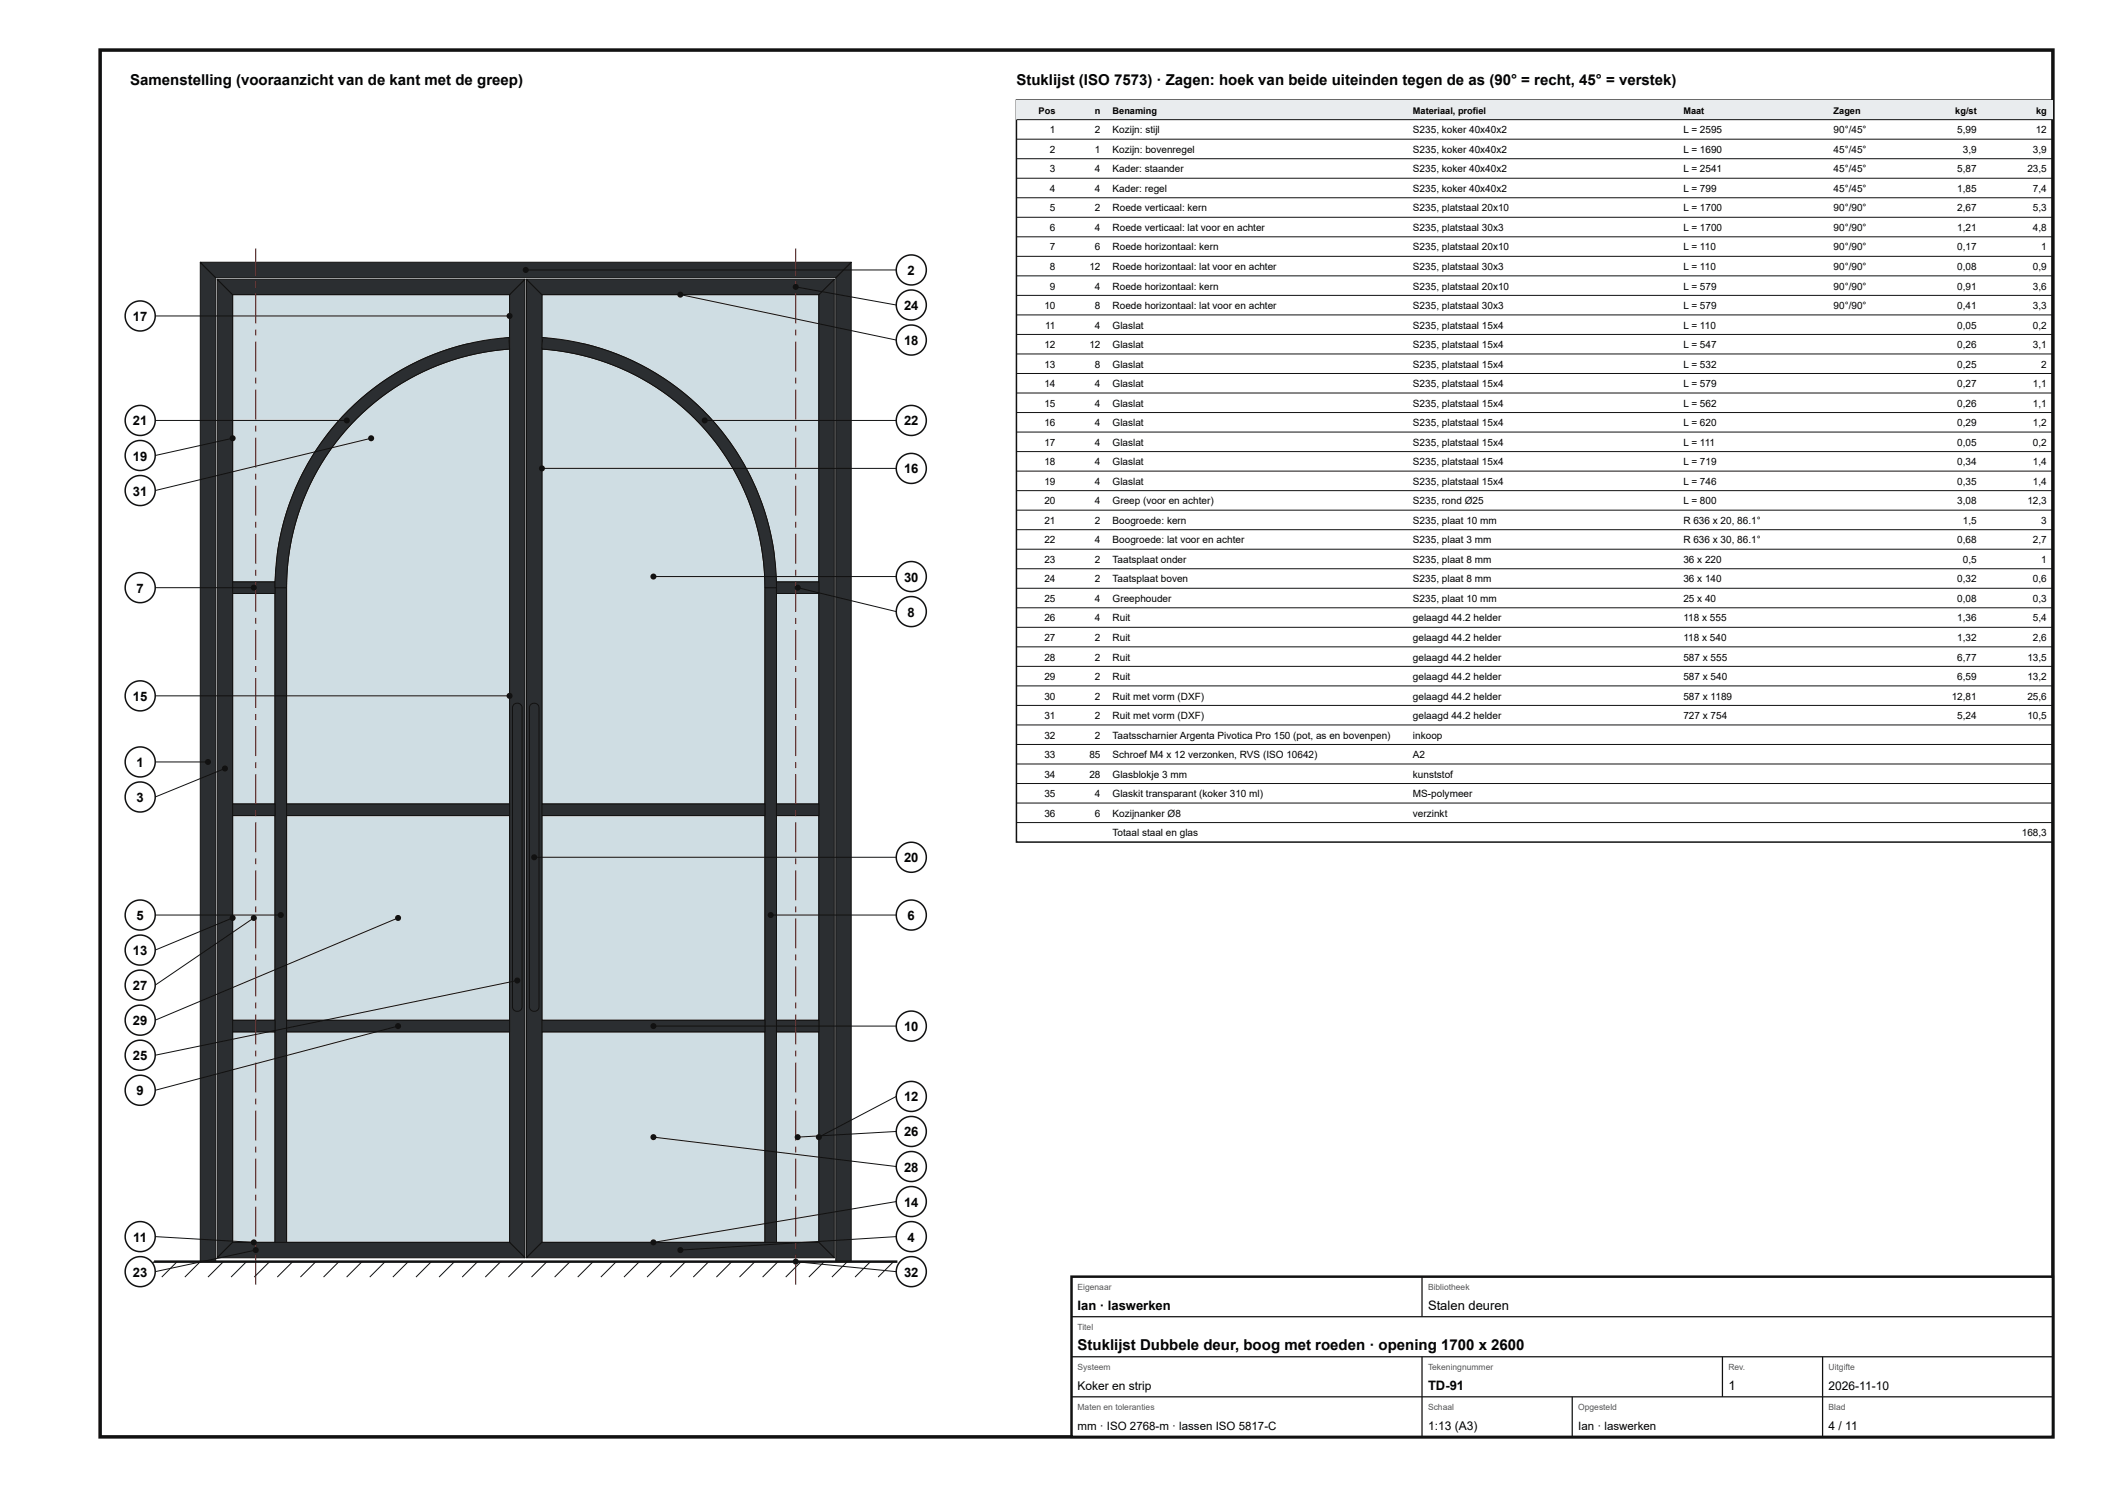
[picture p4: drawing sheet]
<svg xmlns="http://www.w3.org/2000/svg" width="420mm" height="297mm" viewBox="0 0 420 297" stroke-linecap="round" stroke-linejoin="round" font-family="sans-serif">
<path d="M20 10h390v277h-390z" fill="none" stroke="#111" stroke-width=".7" stroke-linecap="butt"/>
<path d="M46.5 206.1h8.4v42h-8.4z" fill="#cfdde3"/>
<path d="M46.5 206.1h8.4v42h-8.4z" fill="none" stroke="#111" stroke-width=".2"/>
<path d="M46.5 162.9h8.4v40.9h-8.4z" fill="#cfdde3"/>
<path d="M46.5 162.9h8.4v40.9h-8.4z" fill="none" stroke="#111" stroke-width=".2"/>
<path d="M46.5 118.5h8.4v42.1h-8.4z" fill="#cfdde3"/>
<path d="M46.5 118.5h8.4v42.1h-8.4z" fill="none" stroke="#111" stroke-width=".2"/>
<path d="M57.2 206.1h44.6v42h-44.6z" fill="#cfdde3"/>
<path d="M57.2 206.1h44.6v42h-44.6z" fill="none" stroke="#111" stroke-width=".2"/>
<path d="M57.2 162.9h44.6v40.9h-44.6z" fill="#cfdde3"/>
<path d="M57.2 162.9h44.6v40.9h-44.6z" fill="none" stroke="#111" stroke-width=".2"/>
<path d="M71.2 83.6a47.8 47.8 0 0 1 30.6-13.9v90.9h-44.6v-43.2a47.8 47.8 0 0 1 14-33.8z" fill="#cfdde3"/>
<path d="M71.2 83.6a47.8 47.8 0 0 1 30.6-13.9v90.9h-44.6v-43.2a47.8 47.8 0 0 1 14-33.8z" fill="none" stroke="#111" stroke-width=".2"/>
<path d="M46.5 58.9h55.3v8.5l-8.8 1.4-3.2 .9a50.1 50.1 0 0 0-26.9 20.6 49.9 49.9 0 0 0-7 17.3l-.5 2.7-.5 5.9h-8.4z" fill="#cfdde3"/>
<path d="M46.5 58.9h55.3v8.5l-8.8 1.4-3.2 .9a50.1 50.1 0 0 0-26.9 20.6 49.9 49.9 0 0 0-7 17.3l-.5 2.7-.5 5.9h-8.4z" fill="none" stroke="#111" stroke-width=".2"/>
<path d="M155.1 206.1h8.4v42h-8.4z" fill="#cfdde3"/>
<path d="M155.1 206.1h8.4v42h-8.4z" fill="none" stroke="#111" stroke-width=".2"/>
<path d="M155.1 162.9h8.4v40.9h-8.4z" fill="#cfdde3"/>
<path d="M155.1 162.9h8.4v40.9h-8.4z" fill="none" stroke="#111" stroke-width=".2"/>
<path d="M155.1 118.5h8.4v42.1h-8.4z" fill="#cfdde3"/>
<path d="M155.1 118.5h8.4v42.1h-8.4z" fill="none" stroke="#111" stroke-width=".2"/>
<path d="M108.2 206.1h44.6v42h-44.6z" fill="#cfdde3"/>
<path d="M108.2 206.1h44.6v42h-44.6z" fill="none" stroke="#111" stroke-width=".2"/>
<path d="M108.2 162.9h44.6v40.9h-44.6z" fill="#cfdde3"/>
<path d="M108.2 162.9h44.6v40.9h-44.6z" fill="none" stroke="#111" stroke-width=".2"/>
<path d="M108.2 69.7a47.8 47.8 0 0 1 44.6 47.7v43.2h-44.6z" fill="#cfdde3"/>
<path d="M108.2 69.7a47.8 47.8 0 0 1 44.6 47.7v43.2h-44.6z" fill="none" stroke="#111" stroke-width=".2"/>
<path d="M108.2 58.9h55.3v57.3h-8.4l-.7-6.8a50.1 50.1 0 0 0-22.5-34.3 49.8 49.8 0 0 0-14.9-6.3l-8.8-1.4z" fill="#cfdde3"/>
<path d="M108.2 58.9h55.3v57.3h-8.4l-.7-6.8a50.1 50.1 0 0 0-22.5-34.3 49.8 49.8 0 0 0-14.9-6.3l-8.8-1.4z" fill="none" stroke="#111" stroke-width=".2"/>
<path d="M40 52.4l3.1 3.1v196.5h-3.1z" fill="#2b2e31"/>
<path d="M40 52.4l3.1 3.1v196.5h-3.1z" fill="none" stroke="#111" stroke-width=".2"/>
<path d="M166.9 55.5l3.1-3.1v199.6h-3.1z" fill="#2b2e31"/>
<path d="M166.9 55.5l3.1-3.1v199.6h-3.1z" fill="none" stroke="#111" stroke-width=".2"/>
<path d="M40 52.4h130l-3.1 3.1h-123.8z" fill="#2b2e31"/>
<path d="M40 52.4h130l-3.1 3.1h-123.8z" fill="none" stroke="#111" stroke-width=".2"/>
<path d="M43.4 55.8l3.1 3.1v189.2l-3.1 3.1z" fill="#2b2e31"/>
<path d="M43.4 55.8l3.1 3.1v189.2l-3.1 3.1z" fill="none" stroke="#111" stroke-width=".2"/>
<path d="M101.8 58.9l3-3.1v195.4l-3-3.1z" fill="#2b2e31"/>
<path d="M101.8 58.9l3-3.1v195.4l-3-3.1z" fill="none" stroke="#111" stroke-width=".2"/>
<path d="M46.5 248.1h55.3l3 3.1h-61.4z" fill="#2b2e31"/>
<path d="M46.5 248.1h55.3l3 3.1h-61.4z" fill="none" stroke="#111" stroke-width=".2"/>
<path d="M43.4 55.8h61.4l-3 3.1h-55.3z" fill="#2b2e31"/>
<path d="M43.4 55.8h61.4l-3 3.1h-55.3z" fill="none" stroke="#111" stroke-width=".2"/>
<path d="M54.9 117.4h2.3v130.7h-2.3z" fill="#2b2e31"/>
<path d="M54.9 117.4h2.3v130.7h-2.3z" fill="none" stroke="#111" stroke-width=".2"/>
<path d="M46.5 116.2h8.4v2.3h-8.4z" fill="#2b2e31"/>
<path d="M46.5 116.2h8.4v2.3h-8.4z" fill="none" stroke="#111" stroke-width=".2"/>
<path d="M46.5 203.8h8.4v2.3h-8.4z" fill="#2b2e31"/>
<path d="M46.5 203.8h8.4v2.3h-8.4z" fill="none" stroke="#111" stroke-width=".2"/>
<path d="M46.5 160.6h8.4v2.3h-8.4z" fill="#2b2e31"/>
<path d="M46.5 160.6h8.4v2.3h-8.4z" fill="none" stroke="#111" stroke-width=".2"/>
<path d="M69.6 82a50.1 50.1 0 0 1 32-14.6l.2 2.3a47.8 47.8 0 0 0-44.6 47.7h-2.3a50.2 50.2 0 0 1 14.7-35.4z" fill="#2b2e31"/>
<path d="M69.6 82a50.1 50.1 0 0 1 32-14.6l.2 2.3a47.8 47.8 0 0 0-44.6 47.7h-2.3a50.2 50.2 0 0 1 14.7-35.4z" fill="none" stroke="#111" stroke-width=".2"/>
<path d="M57.2 203.8h44.6v2.3h-44.6z" fill="#2b2e31"/>
<path d="M57.2 203.8h44.6v2.3h-44.6z" fill="none" stroke="#111" stroke-width=".2"/>
<path d="M57.2 160.6h44.6v2.3h-44.6z" fill="#2b2e31"/>
<path d="M57.2 160.6h44.6v2.3h-44.6z" fill="none" stroke="#111" stroke-width=".2"/>
<path d="M105.1 55.8l3.1 3.1v189.2l-3.1 3.1z" fill="#2b2e31"/>
<path d="M105.1 55.8l3.1 3.1v189.2l-3.1 3.1z" fill="none" stroke="#111" stroke-width=".2"/>
<path d="M163.5 58.9l3.1-3.1v195.4l-3.1-3.1z" fill="#2b2e31"/>
<path d="M163.5 58.9l3.1-3.1v195.4l-3.1-3.1z" fill="none" stroke="#111" stroke-width=".2"/>
<path d="M108.2 248.1h55.3l3.1 3.1h-61.5z" fill="#2b2e31"/>
<path d="M108.2 248.1h55.3l3.1 3.1h-61.5z" fill="none" stroke="#111" stroke-width=".2"/>
<path d="M105.1 55.8h61.5l-3.1 3.1h-55.3z" fill="#2b2e31"/>
<path d="M105.1 55.8h61.5l-3.1 3.1h-55.3z" fill="none" stroke="#111" stroke-width=".2"/>
<path d="M152.8 117.4h2.3v130.7h-2.3z" fill="#2b2e31"/>
<path d="M152.8 117.4h2.3v130.7h-2.3z" fill="none" stroke="#111" stroke-width=".2"/>
<path d="M155.1 116.2h8.4v2.3h-8.4z" fill="#2b2e31"/>
<path d="M155.1 116.2h8.4v2.3h-8.4z" fill="none" stroke="#111" stroke-width=".2"/>
<path d="M155.1 203.8h8.4v2.3h-8.4z" fill="#2b2e31"/>
<path d="M155.1 203.8h8.4v2.3h-8.4z" fill="none" stroke="#111" stroke-width=".2"/>
<path d="M155.1 160.6h8.4v2.3h-8.4z" fill="#2b2e31"/>
<path d="M155.1 160.6h8.4v2.3h-8.4z" fill="none" stroke="#111" stroke-width=".2"/>
<path d="M108.4 67.4a50.1 50.1 0 0 1 46.7 50h-2.3a47.8 47.8 0 0 0-44.6-47.7z" fill="#2b2e31"/>
<path d="M108.4 67.4a50.1 50.1 0 0 1 46.7 50h-2.3a47.8 47.8 0 0 0-44.6-47.7z" fill="none" stroke="#111" stroke-width=".2"/>
<path d="M108.2 203.8h44.6v2.3h-44.6z" fill="#2b2e31"/>
<path d="M108.2 203.8h44.6v2.3h-44.6z" fill="none" stroke="#111" stroke-width=".2"/>
<path d="M108.2 160.6h44.6v2.3h-44.6z" fill="#2b2e31"/>
<path d="M108.2 160.6h44.6v2.3h-44.6z" fill="none" stroke="#111" stroke-width=".2"/>
<path d="M51 250.6h.2v6h-.2zM51 248.2h.2v1.2h-.2zM51 241h.2v6h-.2zM51 238.6h.2v1.2h-.2zM51 231.4h.2v6h-.2zM51 229h.2v1.2h-.2zM51 221.8h.2v6h-.2zM51 219.4h.2v1.2h-.2zM51 212.2h.2v6h-.2zM51 209.8h.2v1.2h-.2zM51 202.6h.2v6h-.2zM51 200.2h.2v1.2h-.2zM51 193h.2v6h-.2zM51 190.6h.2v1.2h-.2zM51 183.4h.2v6h-.2zM51 181h.2v1.2h-.2zM51 173.8h.2v6h-.2zM51 171.4h.2v1.2h-.2zM51 164.2h.2v6h-.2zM51 161.8h.2v1.2h-.2zM51 154.6h.2v6h-.2zM51 152.2h.2v1.2h-.2zM51 145h.2v6h-.2zM51 142.6h.2v1.2h-.2zM51 135.4h.2v6h-.2zM51 133h.2v1.2h-.2zM51 125.8h.2v6h-.2zM51 123.4h.2v1.2h-.2zM51 116.2h.2v6h-.2zM51 113.8h.2v1.2h-.2zM51 106.6h.2v6h-.2zM51 104.2h.2v1.2h-.2zM51 97h.2v6h-.2zM51 94.6h.2v1.2h-.2zM51 87.4h.2v6h-.2zM51 85h.2v1.2h-.2zM51 77.8h.2v6h-.2zM51 75.4h.2v1.2h-.2zM51 68.2h.2v6h-.2zM51 65.8h.2v1.2h-.2zM51 58.6h.2v6h-.2zM51 56.2h.2v1.2h-.2zM51 49.6h.2v5.4h-.2z" fill="#b00"/>
<path d="M102.6 140.7a.97 .97 0 0 1 1.1-.2 .97 .97 0 0 1 .6 .9v59.7a.96 .96 0 0 1-1 .9 .96 .96 0 0 1-1-.9v-59.7z" fill="#2b2e31"/>
<path d="M102.6 140.7a.97 .97 0 0 1 1.1-.2 .97 .97 0 0 1 .6 .9v59.7a.96 .96 0 0 1-1 .9 .96 .96 0 0 1-1-.9v-59.7z" fill="none" stroke="#111" stroke-width=".2"/>
<path d="M158.8 250.6h.2v6h-.2zM158.8 248.2h.2v1.2h-.2zM158.8 241h.2v6h-.2zM158.8 238.6h.2v1.2h-.2zM158.8 231.4h.2v6h-.2zM158.8 229h.2v1.2h-.2zM158.8 221.8h.2v6h-.2zM158.8 219.4h.2v1.2h-.2zM158.8 212.2h.2v6h-.2zM158.8 209.8h.2v1.2h-.2zM158.8 202.6h.2v6h-.2zM158.8 200.2h.2v1.2h-.2zM158.8 193h.2v6h-.2zM158.8 190.6h.2v1.2h-.2zM158.8 183.4h.2v6h-.2zM158.8 181h.2v1.2h-.2zM158.8 173.8h.2v6h-.2zM158.8 171.4h.2v1.2h-.2zM158.8 164.2h.2v6h-.2zM158.8 161.8h.2v1.2h-.2zM158.8 154.6h.2v6h-.2zM158.8 152.2h.2v1.2h-.2zM158.8 145h.2v6h-.2zM158.8 142.6h.2v1.2h-.2zM158.8 135.4h.2v6h-.2zM158.8 133h.2v1.2h-.2zM158.8 125.8h.2v6h-.2zM158.8 123.4h.2v1.2h-.2zM158.8 116.2h.2v6h-.2zM158.8 113.8h.2v1.2h-.2zM158.8 106.6h.2v6h-.2zM158.8 104.2h.2v1.2h-.2zM158.8 97h.2v6h-.2zM158.8 94.6h.2v1.2h-.2zM158.8 87.4h.2v6h-.2zM158.8 85h.2v1.2h-.2zM158.8 77.8h.2v6h-.2zM158.8 75.4h.2v1.2h-.2zM158.8 68.2h.2v6h-.2zM158.8 65.8h.2v1.2h-.2zM158.8 58.6h.2v6h-.2zM158.8 56.2h.2v1.2h-.2zM158.8 49.6h.2v5.4h-.2z" fill="#b00"/>
<path d="M106 140.7a.97 .97 0 0 1 1-.2 .97 .97 0 0 1 .6 .9v59.7a.96 .96 0 0 1-.9 .9 .96 .96 0 0 1-1-.9v-59.7z" fill="#2b2e31"/>
<g fill="none" stroke="#111" stroke-width=".2">
<path d="M106 140.7a.97 .97 0 0 1 1-.2 .97 .97 0 0 1 .6 .9v59.7a.96 .96 0 0 1-.9 .9 .96 .96 0 0 1-1-.9v-59.7zM30.8 252l-3.1 3.1M35.4 252l-3.1 3.1M40 252l-3.1 3.1M44.6 252l-3.1 3.1M49.2 252l-3.1 3.1M53.8 252l-3 3.1M58.5 252l-3.1 3.1M63.1 252l-3.1 3.1M67.7 252l-3.1 3.1M72.3 252l-3.1 3.1M76.9 252l-3.1 3.1"/>
<path d="M81.5 252l-3 3.1M86.1 252l-3 3.1M90.8 252l-3.1 3.1M95.4 252l-3.1 3.1M100 252l-3.1 3.1M104.6 252l-3.1 3.1M109.2 252l-3.1 3.1M113.8 252l-3 3.1M118.5 252l-3.1 3.1M123.1 252l-3.1 3.1M127.7 252l-3.1 3.1M132.3 252l-3.1 3.1"/>
<path d="M136.9 252l-3.1 3.1M141.5 252l-3 3.1M146.1 252l-3 3.1M150.8 252l-3.1 3.1M155.4 252l-3.1 3.1M160 252l-3.1 3.1M164.6 252l-3.1 3.1M169.2 252l-3.1 3.1M173.8 252l-3 3.1M178.5 252l-3.1 3.1"/>
</g>
<path d="M30.8 252h148.4" fill="none" stroke="#111" stroke-width=".5"/>
<circle cx="101.8" cy="63.1" r=".6" fill="#111"/>
<path d="M31 63.1h70.8" fill="none" stroke="#111" stroke-width=".2"/>
<circle cx="28" cy="63.1" r="3" fill="#fff"/>
<circle cx="28" cy="63.1" r="3" fill="none" stroke="#111" stroke-width=".3"/>
<circle cx="69.3" cy="84" r=".6" fill="#111"/>
<path d="M31 84h38.3" fill="none" stroke="#111" stroke-width=".2"/>
<circle cx="28" cy="84" r="3" fill="#fff"/>
<circle cx="28" cy="84" r="3" fill="none" stroke="#111" stroke-width=".3"/>
<circle cx="46.5" cy="87.5" r=".6" fill="#111"/>
<path d="M46.5 87.5l-15.5 3.5" fill="none" stroke="#111" stroke-width=".2"/>
<circle cx="28" cy="91" r="3" fill="#fff"/>
<circle cx="28" cy="91" r="3" fill="none" stroke="#111" stroke-width=".3"/>
<circle cx="74.1" cy="87.5" r=".6" fill="#111"/>
<path d="M74.1 87.5l-43.1 10.5" fill="none" stroke="#111" stroke-width=".2"/>
<circle cx="28" cy="98" r="3" fill="#fff"/>
<circle cx="28" cy="98" r="3" fill="none" stroke="#111" stroke-width=".3"/>
<circle cx="50.7" cy="117.4" r=".6" fill="#111"/>
<path d="M31 117.4h19.7" fill="none" stroke="#111" stroke-width=".2"/>
<circle cx="28" cy="117.4" r="3" fill="#fff"/>
<circle cx="28" cy="117.4" r="3" fill="none" stroke="#111" stroke-width=".3"/>
<circle cx="101.8" cy="139" r=".6" fill="#111"/>
<path d="M31 139h70.8" fill="none" stroke="#111" stroke-width=".2"/>
<circle cx="28" cy="139" r="3" fill="#fff"/>
<circle cx="28" cy="139" r="3" fill="none" stroke="#111" stroke-width=".3"/>
<circle cx="41.5" cy="152.2" r=".6" fill="#111"/>
<path d="M31 152.2h10.5" fill="none" stroke="#111" stroke-width=".2"/>
<circle cx="28" cy="152.2" r="3" fill="#fff"/>
<circle cx="28" cy="152.2" r="3" fill="none" stroke="#111" stroke-width=".3"/>
<circle cx="44.9" cy="153.5" r=".6" fill="#111"/>
<path d="M44.9 153.5l-13.9 5.7" fill="none" stroke="#111" stroke-width=".2"/>
<circle cx="28" cy="159.2" r="3" fill="#fff"/>
<circle cx="28" cy="159.2" r="3" fill="none" stroke="#111" stroke-width=".3"/>
<circle cx="56.1" cy="182.8" r=".6" fill="#111"/>
<path d="M31 182.8h25.1" fill="none" stroke="#111" stroke-width=".2"/>
<circle cx="28" cy="182.8" r="3" fill="#fff"/>
<circle cx="28" cy="182.8" r="3" fill="none" stroke="#111" stroke-width=".3"/>
<circle cx="46.5" cy="183.3" r=".6" fill="#111"/>
<path d="M46.5 183.3l-15.5 6.5" fill="none" stroke="#111" stroke-width=".2"/>
<circle cx="28" cy="189.8" r="3" fill="#fff"/>
<circle cx="28" cy="189.8" r="3" fill="none" stroke="#111" stroke-width=".3"/>
<circle cx="50.7" cy="183.3" r=".6" fill="#111"/>
<path d="M50.7 183.3l-19.7 13.5" fill="none" stroke="#111" stroke-width=".2"/>
<circle cx="28" cy="196.8" r="3" fill="#fff"/>
<circle cx="28" cy="196.8" r="3" fill="none" stroke="#111" stroke-width=".3"/>
<circle cx="79.5" cy="183.3" r=".6" fill="#111"/>
<path d="M79.5 183.3l-48.5 20.5" fill="none" stroke="#111" stroke-width=".2"/>
<circle cx="28" cy="203.8" r="3" fill="#fff"/>
<circle cx="28" cy="203.8" r="3" fill="none" stroke="#111" stroke-width=".3"/>
<circle cx="103.3" cy="195.8" r=".6" fill="#111"/>
<path d="M103.3 195.8l-72.3 15" fill="none" stroke="#111" stroke-width=".2"/>
<circle cx="28" cy="210.8" r="3" fill="#fff"/>
<circle cx="28" cy="210.8" r="3" fill="none" stroke="#111" stroke-width=".3"/>
<circle cx="79.5" cy="204.9" r=".6" fill="#111"/>
<path d="M79.5 204.9l-48.5 12.9" fill="none" stroke="#111" stroke-width=".2"/>
<circle cx="28" cy="217.8" r="3" fill="#fff"/>
<circle cx="28" cy="217.8" r="3" fill="none" stroke="#111" stroke-width=".3"/>
<circle cx="50.7" cy="248.1" r=".6" fill="#111"/>
<path d="M31 247l19.7 1.2" fill="none" stroke="#111" stroke-width=".2"/>
<circle cx="28" cy="247" r="3" fill="#fff"/>
<circle cx="28" cy="247" r="3" fill="none" stroke="#111" stroke-width=".3"/>
<circle cx="51.1" cy="249.7" r=".6" fill="#111"/>
<path d="M51.1 249.7l-20.1 4.3" fill="none" stroke="#111" stroke-width=".2"/>
<circle cx="28" cy="254" r="3" fill="#fff"/>
<circle cx="28" cy="254" r="3" fill="none" stroke="#111" stroke-width=".3"/>
<circle cx="105" cy="53.9" r=".6" fill="#111"/>
<path d="M105 53.9h74" fill="none" stroke="#111" stroke-width=".2"/>
<circle cx="182" cy="53.9" r="3" fill="#fff"/>
<circle cx="182" cy="53.9" r="3" fill="none" stroke="#111" stroke-width=".3"/>
<circle cx="158.9" cy="57.3" r=".6" fill="#111"/>
<path d="M158.9 57.3l20.1 3.6" fill="none" stroke="#111" stroke-width=".2"/>
<circle cx="182" cy="60.9" r="3" fill="#fff"/>
<circle cx="182" cy="60.9" r="3" fill="none" stroke="#111" stroke-width=".3"/>
<circle cx="135.9" cy="58.9" r=".6" fill="#111"/>
<path d="M135.9 58.8l43.1 9.1" fill="none" stroke="#111" stroke-width=".2"/>
<circle cx="182" cy="67.9" r="3" fill="#fff"/>
<circle cx="182" cy="67.9" r="3" fill="none" stroke="#111" stroke-width=".3"/>
<circle cx="140.7" cy="84" r=".6" fill="#111"/>
<path d="M140.7 84h38.3" fill="none" stroke="#111" stroke-width=".2"/>
<circle cx="182" cy="84" r="3" fill="#fff"/>
<circle cx="182" cy="84" r="3" fill="none" stroke="#111" stroke-width=".3"/>
<circle cx="108.2" cy="93.6" r=".6" fill="#111"/>
<path d="M108.2 93.6h70.8" fill="none" stroke="#111" stroke-width=".2"/>
<circle cx="182" cy="93.6" r="3" fill="#fff"/>
<circle cx="182" cy="93.6" r="3" fill="none" stroke="#111" stroke-width=".3"/>
<circle cx="130.5" cy="115.2" r=".6" fill="#111"/>
<path d="M130.5 115.2h48.5" fill="none" stroke="#111" stroke-width=".2"/>
<circle cx="182" cy="115.2" r="3" fill="#fff"/>
<circle cx="182" cy="115.2" r="3" fill="none" stroke="#111" stroke-width=".3"/>
<circle cx="159.3" cy="117.4" r=".6" fill="#111"/>
<path d="M159.3 117.4l19.7 4.8" fill="none" stroke="#111" stroke-width=".2"/>
<circle cx="182" cy="122.2" r="3" fill="#fff"/>
<circle cx="182" cy="122.2" r="3" fill="none" stroke="#111" stroke-width=".3"/>
<circle cx="106.7" cy="171.2" r=".6" fill="#111"/>
<path d="M106.7 171.2h72.3" fill="none" stroke="#111" stroke-width=".2"/>
<circle cx="182" cy="171.2" r="3" fill="#fff"/>
<circle cx="182" cy="171.2" r="3" fill="none" stroke="#111" stroke-width=".3"/>
<circle cx="153.9" cy="182.8" r=".6" fill="#111"/>
<path d="M153.9 182.8h25.1" fill="none" stroke="#111" stroke-width=".2"/>
<circle cx="182" cy="182.8" r="3" fill="#fff"/>
<circle cx="182" cy="182.8" r="3" fill="none" stroke="#111" stroke-width=".3"/>
<circle cx="130.5" cy="204.9" r=".6" fill="#111"/>
<path d="M130.5 204.9h48.5" fill="none" stroke="#111" stroke-width=".2"/>
<circle cx="182" cy="204.9" r="3" fill="#fff"/>
<circle cx="182" cy="204.9" r="3" fill="none" stroke="#111" stroke-width=".3"/>
<circle cx="163.5" cy="227.1" r=".6" fill="#111"/>
<path d="M179 219l-15.5 8.1" fill="none" stroke="#111" stroke-width=".2"/>
<circle cx="182" cy="219" r="3" fill="#fff"/>
<circle cx="182" cy="219" r="3" fill="none" stroke="#111" stroke-width=".3"/>
<circle cx="159.3" cy="227.1" r=".6" fill="#111"/>
<path d="M179 226l-19.7 1.1" fill="none" stroke="#111" stroke-width=".2"/>
<circle cx="182" cy="226" r="3" fill="#fff"/>
<circle cx="182" cy="226" r="3" fill="none" stroke="#111" stroke-width=".3"/>
<circle cx="130.5" cy="227.1" r=".6" fill="#111"/>
<path d="M130.5 227.1l48.5 5.9" fill="none" stroke="#111" stroke-width=".2"/>
<circle cx="182" cy="233" r="3" fill="#fff"/>
<circle cx="182" cy="233" r="3" fill="none" stroke="#111" stroke-width=".3"/>
<circle cx="130.5" cy="248.1" r=".6" fill="#111"/>
<path d="M179 240l-48.5 8.2" fill="none" stroke="#111" stroke-width=".2"/>
<circle cx="182" cy="240" r="3" fill="#fff"/>
<circle cx="182" cy="240" r="3" fill="none" stroke="#111" stroke-width=".3"/>
<circle cx="135.9" cy="249.7" r=".6" fill="#111"/>
<path d="M179 247l-43.1 2.7" fill="none" stroke="#111" stroke-width=".2"/>
<circle cx="182" cy="247" r="3" fill="#fff"/>
<circle cx="182" cy="247" r="3" fill="none" stroke="#111" stroke-width=".3"/>
<circle cx="158.9" cy="252" r=".6" fill="#111"/>
<path d="M158.9 252l20.1 2" fill="none" stroke="#111" stroke-width=".2"/>
<circle cx="182" cy="254" r="3" fill="#fff"/>
<g fill="none" stroke="#111" stroke-width=".3">
<path d="M203 20h207v148.2h-207z"/>
<circle cx="182" cy="254" r="3"/>
</g>
<path d="M203 20h207v3.9h-207z" fill="#e9ecee"/>
<g fill="none" stroke="#111" stroke-width=".2">
<path d="M203 23.9h207M203 27.8h207M203 31.7h207M203 35.6h207M203 39.5h207M203 43.4h207M203 47.3h207M203 51.2h207M203 55.1h207M203 59h207M203 62.9h207M203 66.8h207"/>
<path d="M203 70.7h207M203 74.6h207M203 78.5h207M203 82.4h207M203 86.3h207M203 90.2h207M203 94.1h207M203 98h207M203 101.9h207M203 105.8h207M203 109.7h207M203 113.6h207"/>
<path d="M203 117.5h207M203 121.4h207M203 125.3h207M203 129.2h207M203 133.1h207M203 137h207M203 140.9h207M203 144.8h207M203 148.7h207M203 152.6h207M203 156.5h207M203 160.4h207"/>
<path d="M203 164.3h207"/>
</g>
<path d="M214 255h196v32h-196z" fill="#fff"/>
<path d="M214 255h196v32h-196z" fill="none" stroke="#111" stroke-width=".5"/>
<path d="M284 255v8M214 263h196M214 271h196M214 279h196M284 271v16M314 279v8M344 271v8M364 271v16" fill="none" stroke="#111" stroke-width=".25"/>
<g font-size="3">
<text x="26" y="17">Samenstelling (vooraanzicht van de kant met de greep)</text>
<text x="203" y="17">Stuklijst (ISO 7573) · Zagen: hoek van beide uiteinden tegen de as (90° = recht, 45° = verstek)</text>
<text x="215.2" y="269.6">Stuklijst Dubbele deur, boog met roeden · opening 1700 x 2600</text>
</g>
<g font-size="2.6">
<text x="181.3" y="54.9">2</text>
<text x="26.5" y="64.1">17</text>
<text x="180.5" y="61.9">24</text>
<text x="180.5" y="68.9">18</text>
<text x="26.5" y="85">21</text>
<text x="180.5" y="85">22</text>
<text x="26.5" y="92">19</text>
<text x="180.5" y="94.6">16</text>
<text x="26.5" y="99">31</text>
<text x="27.3" y="118.4">7</text>
<text x="180.5" y="116.2">30</text>
<text x="181.3" y="123.2">8</text>
<text x="26.5" y="140">15</text>
<text x="27.3" y="153.2">1</text>
<text x="27.3" y="160.2">3</text>
<text x="180.5" y="172.2">20</text>
<text x="27.3" y="183.8">5</text>
<text x="181.3" y="183.8">6</text>
<text x="26.5" y="190.8">13</text>
<text x="26.5" y="197.8">27</text>
<text x="26.5" y="204.8">29</text>
<text x="180.5" y="205.9">10</text>
<text x="26.5" y="211.8">25</text>
<text x="27.3" y="218.8">9</text>
<text x="180.5" y="220">12</text>
<text x="180.5" y="227">26</text>
<text x="180.5" y="234">28</text>
<text x="180.5" y="241">14</text>
<text x="26.6" y="248">11</text>
<text x="181.3" y="248">4</text>
<text x="26.5" y="255">23</text>
<text x="180.5" y="255">32</text>
<text x="215.2" y="261.6">Ian · laswerken</text>
<text x="285.2" y="261.6">Stalen deuren</text>
<text x="285.2" y="277.6">TD-91</text>
<text x="345.2" y="277.6">1</text>
</g>
<g font-size="2.4">
<text x="215.2" y="277.6">Koker en strip</text>
<text x="365.2" y="277.6">2026-11-10</text>
<text x="285.2" y="285.6">1:13 (A3)</text>
<text x="365.2" y="285.6">4 / 11</text>
</g>
<g font-size="2.3">
<text x="215.2" y="285.6">mm · ISO 2768-m · lassen ISO 5817-C</text>
<text x="315.2" y="285.6">Ian · laswerken</text>
</g>
<g font-size="2">
<text x="209.7" y="26.6">1</text>
<text x="218.7" y="26.6">2</text>
<text x="222.2" y="26.6">Kozijn: stijl</text>
<text x="282.2" y="26.6">S235, koker 40x40x2</text>
<text x="336.2" y="26.6">L = 2595</text>
<text x="366.2" y="26.6">90°/45°</text>
<text x="390.9" y="26.6">5,99</text>
<text x="406.6" y="26.6">12</text>
<text x="209.7" y="30.5">2</text>
<text x="209.7" y="34.4">3</text>
<text x="218.7" y="30.5">1</text>
<text x="218.7" y="34.4">4</text>
<text x="222.2" y="30.5">Kozijn: bovenregel</text>
<text x="222.2" y="34.4">Kader: staander</text>
<text x="282.2" y="30.5">S235, koker 40x40x2</text>
<text x="282.2" y="34.4">S235, koker 40x40x2</text>
<text x="336.2" y="30.5">L = 1690</text>
<text x="336.2" y="34.4">L = 2541</text>
<text x="366.2" y="30.5">45°/45°</text>
<text x="366.2" y="34.4">45°/45°</text>
<text x="390.9" y="34.4">5,87</text>
<text x="392" y="30.5">3,9</text>
<text x="404.9" y="34.4">23,5</text>
<text x="406" y="30.5">3,9</text>
<text x="209.7" y="38.3">4</text>
<text x="218.7" y="38.3">4</text>
<text x="222.2" y="38.3">Kader: regel</text>
<text x="282.2" y="38.3">S235, koker 40x40x2</text>
<text x="336.2" y="38.3">L = 799</text>
<text x="366.2" y="38.3">45°/45°</text>
<text x="390.9" y="38.3">1,85</text>
<text x="406" y="38.3">7,4</text>
<text x="209.7" y="42.2">5</text>
<text x="209.7" y="46.1">6</text>
<text x="218.7" y="42.2">2</text>
<text x="218.7" y="46.1">4</text>
<text x="222.2" y="42.2">Roede verticaal: kern</text>
<text x="222.2" y="46.1">Roede verticaal: lat voor en achter</text>
<text x="282.2" y="42.2">S235, platstaal 20x10</text>
<text x="282.2" y="46.1">S235, platstaal 30x3</text>
<text x="336.2" y="42.2">L = 1700</text>
<text x="336.2" y="46.1">L = 1700</text>
<text x="366.2" y="42.2">90°/90°</text>
<text x="366.2" y="46.1">90°/90°</text>
<text x="390.9" y="42.2">2,67</text>
<text x="390.9" y="46.1">1,21</text>
<text x="406" y="42.2">5,3</text>
<text x="406" y="46.1">4,8</text>
<text x="209.7" y="50">7</text>
<text x="209.7" y="53.9">8</text>
<text x="217.6" y="53.9">12</text>
<text x="218.7" y="50">6</text>
<text x="222.2" y="50">Roede horizontaal: kern</text>
<text x="222.2" y="53.9">Roede horizontaal: lat voor en achter</text>
<text x="282.2" y="50">S235, platstaal 20x10</text>
<text x="282.2" y="53.9">S235, platstaal 30x3</text>
<text x="336.2" y="50">L = 110</text>
<text x="336.2" y="53.9">L = 110</text>
<text x="366.2" y="50">90°/90°</text>
<text x="366.2" y="53.9">90°/90°</text>
<text x="390.9" y="50">0,17</text>
<text x="390.9" y="53.9">0,08</text>
<text x="406" y="53.9">0,9</text>
<text x="407.7" y="50">1</text>
<text x="209.7" y="57.8">9</text>
<text x="218.7" y="57.8">4</text>
<text x="222.2" y="57.8">Roede horizontaal: kern</text>
<text x="282.2" y="57.8">S235, platstaal 20x10</text>
<text x="336.2" y="57.8">L = 579</text>
<text x="366.2" y="57.8">90°/90°</text>
<text x="390.9" y="57.8">0,91</text>
<text x="406" y="57.8">3,6</text>
<text x="208.6" y="61.7">10</text>
<text x="208.7" y="65.6">11</text>
<text x="218.7" y="61.7">8</text>
<text x="218.7" y="65.6">4</text>
<text x="222.2" y="61.7">Roede horizontaal: lat voor en achter</text>
<text x="222.2" y="65.6">Glaslat</text>
<text x="282.2" y="61.7">S235, platstaal 30x3</text>
<text x="282.2" y="65.6">S235, platstaal 15x4</text>
<text x="336.2" y="61.7">L = 579</text>
<text x="336.2" y="65.6">L = 110</text>
<text x="366.2" y="61.7">90°/90°</text>
<text x="390.9" y="61.7">0,41</text>
<text x="390.9" y="65.6">0,05</text>
<text x="406" y="61.7">3,3</text>
<text x="406" y="65.6">0,2</text>
<text x="208.6" y="69.5">12</text>
<text x="217.6" y="69.5">12</text>
<text x="222.2" y="69.5">Glaslat</text>
<text x="282.2" y="69.5">S235, platstaal 15x4</text>
<text x="336.2" y="69.5">L = 547</text>
<text x="390.9" y="69.5">0,26</text>
<text x="406" y="69.5">3,1</text>
<text x="208.6" y="73.4">13</text>
<text x="208.6" y="77.3">14</text>
<text x="218.7" y="73.4">8</text>
<text x="218.7" y="77.3">4</text>
<text x="222.2" y="73.4">Glaslat</text>
<text x="222.2" y="77.3">Glaslat</text>
<text x="282.2" y="73.4">S235, platstaal 15x4</text>
<text x="282.2" y="77.3">S235, platstaal 15x4</text>
<text x="336.2" y="73.4">L = 532</text>
<text x="336.2" y="77.3">L = 579</text>
<text x="390.9" y="73.4">0,25</text>
<text x="390.9" y="77.3">0,27</text>
<text x="406" y="77.3">1,1</text>
<text x="407.7" y="73.4">2</text>
<text x="208.6" y="81.2">15</text>
<text x="218.7" y="81.2">4</text>
<text x="222.2" y="81.2">Glaslat</text>
<text x="282.2" y="81.2">S235, platstaal 15x4</text>
<text x="336.2" y="81.2">L = 562</text>
<text x="390.9" y="81.2">0,26</text>
<text x="406" y="81.2">1,1</text>
<text x="208.6" y="85.1">16</text>
<text x="208.6" y="89">17</text>
<text x="218.7" y="85.1">4</text>
<text x="218.7" y="89">4</text>
<text x="222.2" y="85.1">Glaslat</text>
<text x="222.2" y="89">Glaslat</text>
<text x="282.2" y="85.1">S235, platstaal 15x4</text>
<text x="282.2" y="89">S235, platstaal 15x4</text>
<text x="336.2" y="85.1">L = 620</text>
<text x="336.2" y="89">L = 111</text>
<text x="390.9" y="85.1">0,29</text>
<text x="390.9" y="89">0,05</text>
<text x="406" y="85.1">1,2</text>
<text x="406" y="89">0,2</text>
<text x="208.6" y="92.9">18</text>
<text x="218.7" y="92.9">4</text>
<text x="222.2" y="92.9">Glaslat</text>
<text x="282.2" y="92.9">S235, platstaal 15x4</text>
<text x="336.2" y="92.9">L = 719</text>
<text x="390.9" y="92.9">0,34</text>
<text x="406" y="92.9">1,4</text>
<text x="208.6" y="96.8">19</text>
<text x="208.6" y="100.7">20</text>
<text x="218.7" y="96.8">4</text>
<text x="218.7" y="100.7">4</text>
<text x="222.2" y="96.8">Glaslat</text>
<text x="222.2" y="100.7">Greep (voor en achter)</text>
<text x="282.2" y="96.8">S235, platstaal 15x4</text>
<text x="282.2" y="100.7">S235, rond Ø25</text>
<text x="336.2" y="96.8">L = 746</text>
<text x="336.2" y="100.7">L = 800</text>
<text x="390.9" y="96.8">0,35</text>
<text x="390.9" y="100.7">3,08</text>
<text x="404.9" y="100.7">12,3</text>
<text x="406" y="96.8">1,4</text>
<text x="208.6" y="104.6">21</text>
<text x="218.7" y="104.6">2</text>
<text x="222.2" y="104.6">Boogroede: kern</text>
<text x="282.2" y="104.6">S235, plaat 10 mm</text>
<text x="336.2" y="104.6">R 636 x 20, 86.1°</text>
<text x="392" y="104.6">1,5</text>
<text x="407.7" y="104.6">3</text>
<text x="208.6" y="108.5">22</text>
<text x="208.6" y="112.4">23</text>
<text x="218.7" y="108.5">4</text>
<text x="218.7" y="112.4">2</text>
<text x="222.2" y="108.5">Boogroede: lat voor en achter</text>
<text x="222.2" y="112.4">Taatsplaat onder</text>
<text x="282.2" y="108.5">S235, plaat 3 mm</text>
<text x="282.2" y="112.4">S235, plaat 8 mm</text>
<text x="336.2" y="108.5">R 636 x 30, 86.1°</text>
<text x="336.2" y="112.4">36 x 220</text>
<text x="390.9" y="108.5">0,68</text>
<text x="392" y="112.4">0,5</text>
<text x="406" y="108.5">2,7</text>
<text x="407.7" y="112.4">1</text>
<text x="208.6" y="116.3">24</text>
<text x="218.7" y="116.3">2</text>
<text x="222.2" y="116.3">Taatsplaat boven</text>
<text x="282.2" y="116.3">S235, plaat 8 mm</text>
<text x="336.2" y="116.3">36 x 140</text>
<text x="390.9" y="116.3">0,32</text>
<text x="406" y="116.3">0,6</text>
<text x="208.6" y="120.2">25</text>
<text x="208.6" y="124.1">26</text>
<text x="218.7" y="120.2">4</text>
<text x="218.7" y="124.1">4</text>
<text x="222.2" y="120.2">Greephouder</text>
<text x="222.2" y="124.1">Ruit</text>
<text x="282.2" y="120.2">S235, plaat 10 mm</text>
<text x="282.2" y="124.1">gelaagd 44.2 helder</text>
<text x="336.2" y="120.2">25 x 40</text>
<text x="336.2" y="124.1">118 x 555</text>
<text x="390.9" y="120.2">0,08</text>
<text x="390.9" y="124.1">1,36</text>
<text x="406" y="120.2">0,3</text>
<text x="406" y="124.1">5,4</text>
<text x="208.6" y="128">27</text>
<text x="208.6" y="131.9">28</text>
<text x="218.7" y="128">2</text>
<text x="218.7" y="131.9">2</text>
<text x="222.2" y="128">Ruit</text>
<text x="222.2" y="131.9">Ruit</text>
<text x="282.2" y="128">gelaagd 44.2 helder</text>
<text x="282.2" y="131.9">gelaagd 44.2 helder</text>
<text x="336.2" y="128">118 x 540</text>
<text x="336.2" y="131.9">587 x 555</text>
<text x="390.9" y="128">1,32</text>
<text x="390.9" y="131.9">6,77</text>
<text x="404.9" y="131.9">13,5</text>
<text x="406" y="128">2,6</text>
<text x="208.6" y="135.8">29</text>
<text x="218.7" y="135.8">2</text>
<text x="222.2" y="135.8">Ruit</text>
<text x="282.2" y="135.8">gelaagd 44.2 helder</text>
<text x="336.2" y="135.8">587 x 540</text>
<text x="390.9" y="135.8">6,59</text>
<text x="404.9" y="135.8">13,2</text>
<text x="208.6" y="139.7">30</text>
<text x="208.6" y="143.6">31</text>
<text x="218.7" y="139.7">2</text>
<text x="218.7" y="143.6">2</text>
<text x="222.2" y="139.7">Ruit met vorm (DXF)</text>
<text x="222.2" y="143.6">Ruit met vorm (DXF)</text>
<text x="282.2" y="139.7">gelaagd 44.2 helder</text>
<text x="282.2" y="143.6">gelaagd 44.2 helder</text>
<text x="336.2" y="139.7">587 x 1189</text>
<text x="336.2" y="143.6">727 x 754</text>
<text x="389.8" y="139.7">12,81</text>
<text x="390.9" y="143.6">5,24</text>
<text x="404.9" y="139.7">25,6</text>
<text x="404.9" y="143.6">10,5</text>
<text x="208.6" y="147.5">32</text>
<text x="218.7" y="147.5">2</text>
<text x="222.2" y="147.5">Taatsscharnier Argenta Pivotica Pro 150 (pot, as en bovenpen)</text>
<text x="282.2" y="147.5">inkoop</text>
<text x="208.6" y="151.4">33</text>
<text x="208.6" y="155.3">34</text>
<text x="217.6" y="151.4">85</text>
<text x="217.6" y="155.3">28</text>
<text x="222.2" y="151.4">Schroef M4 x 12 verzonken, RVS (ISO 10642)</text>
<text x="222.2" y="155.3">Glasblokje 3 mm</text>
<text x="282.2" y="151.4">A2</text>
<text x="282.2" y="155.3">kunststof</text>
<text x="208.6" y="159.2">35</text>
<text x="218.7" y="159.2">4</text>
<text x="222.2" y="159.2">Glaskit transparant (koker 310 ml)</text>
<text x="282.2" y="159.2">MS-polymeer</text>
<text x="208.6" y="163.1">36</text>
<text x="218.7" y="163.1">6</text>
<text x="222.2" y="163.1">Kozijnanker Ø8</text>
<text x="222.2" y="167">Totaal staal en glas</text>
<text x="282.2" y="163.1">verzinkt</text>
<text x="403.8" y="167">168,3</text>
</g>
<g font-size="1.8">
<text x="207.4" y="22.7">Pos</text>
<text x="218.7" y="22.7">n</text>
<text x="222.2" y="22.7">Benaming</text>
<text x="282.2" y="22.7">Materiaal, profiel</text>
<text x="336.2" y="22.7">Maat</text>
<text x="366.2" y="22.7">Zagen</text>
<text x="390.5" y="22.7">kg/st</text>
<text x="406.6" y="22.7">kg</text>
</g>
<g font-size="1.7" fill="#555">
<text x="215.2" y="257.6">Eigenaar</text>
<text x="285.2" y="257.6">Bibliotheek</text>
<text x="215.2" y="265.6">Titel</text>
<text x="215.2" y="273.6">Systeem</text>
<text x="285.2" y="273.6">Tekeningnummer</text>
<text x="345.2" y="273.6">Rev.</text>
<text x="365.2" y="273.6">Uitgifte</text>
<text x="215.2" y="281.6">Maten en toleranties</text>
<text x="285.2" y="281.6">Schaal</text>
<text x="315.2" y="281.6">Opgesteld</text>
<text x="365.2" y="281.6">Blad</text>
</g>
</svg>
